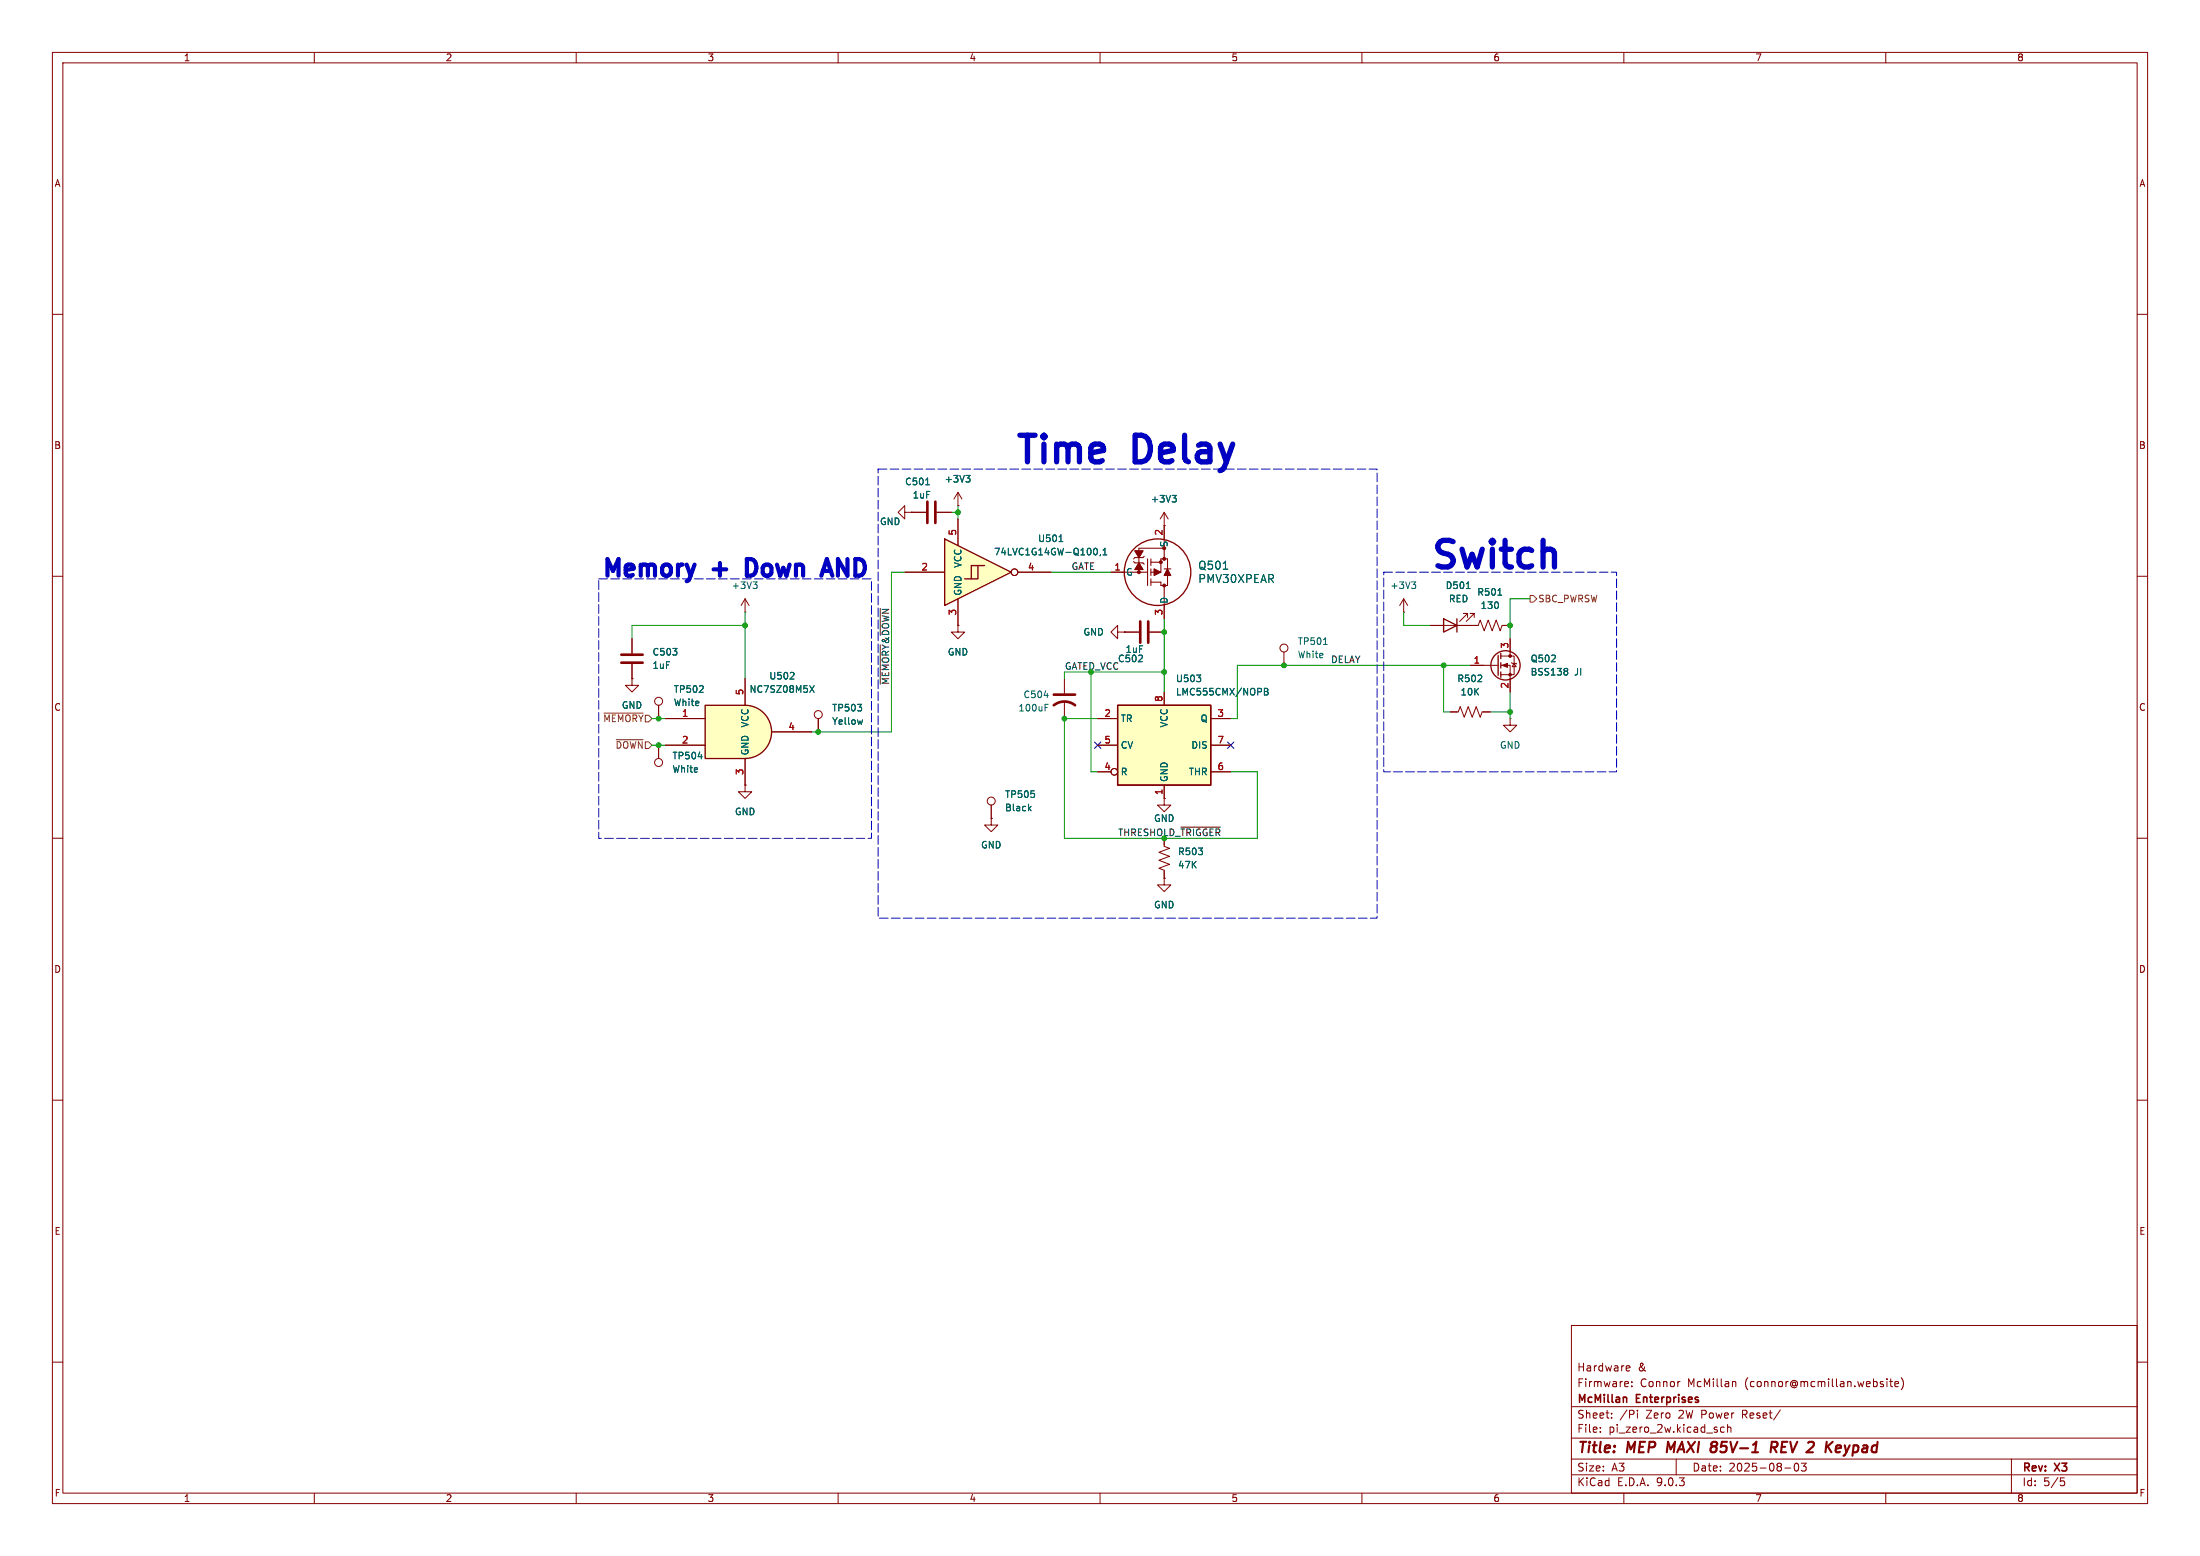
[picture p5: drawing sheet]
<svg xmlns="http://www.w3.org/2000/svg" width="420mm" height="297mm" viewBox="0 0 420 297" stroke-linecap="round" stroke-linejoin="round" font-family="sans-serif">
<g fill="none" stroke="#840000" stroke-width=".19">
<path d="M10 10h400v277h-400zM12 12h396v273h-396zM60 10v2M110 10v2M160 10v2M210 10v2M260 10v2M310 10v2M360 10v2M10 60h2M408 60h2M10 110h2"/>
<path d="M408 110h2M10 160h2M408 160h2M10 210h2M408 210h2M300 253h108v32h-108zM10 260h2M300 278.5h108M300 274.5h108M300 268.5h108M305.5 273.2v.2M305.5 272.5v.1"/>
<path d="M307.7 270.5v.2M307.7 269.8v.1M310.7 260.7l.4 .1 .1 .2-.8 .2M310.8 263.8l.1 .2-.7 .2M311.1 261.6l-.4 .1M311.5 264.5v.2M311.5 263.8v.1M312.6 269.7v1M320 278.5v3M320.6 263.7h.1M329.2 272.5l-.5-.1-.3 .3 .2 .6h.6M329.8 272.5l.2-.1 .4 .1v.9"/>
<path d="M329.8 271.9v1.5M330.9 263.7h.3l.2 .2v.8M339.9 269.1l-1.3 1.9M342.7 279.4l.2-.1a.8 .8 0 0 1 .5 .7 .8 .8 0 0 1-.5 .8l-.2-.2-.2-.4zM343.9 279.3h.9l-.5 .6 .4 .1v.6l-.2 .2-.6-.2M360.2 263.2v.1M360.2 263.7v1M360.7 263.7h.6M360.9 263.2v1.3l.4 .2M361.7 264.2l.7-.2v-.2l-.5-.1-.2 .2 .1 .7h.6M362.9 263a1.72 1.72 0 0 1 0 2.3M384 278.5v6.5"/>
<path d="M408 260h2M60 285v2M110 285v2M160 285v2M210 285v2M260 285v2M300 281.5h108M310 285v2M340.7 280.2h1.2M360 285v2M393.4 282.1h.7M393.5 282.7h.4l.3 .2-.2 .6-.5 .1"/>
</g>
<path d="M318.4 275.2l-.2 2M327 276.1h.4M327.1 275.2h.4M327.4 276.1l.2 .1M327.5 277l-.3 .2M327.6 276l-.2 .1M338.1 276.3h.8a.55 .55 0 0 0 .4-.5 .55 .55 0 0 0-.3-.6h-.7l-.3 2M338.6 276.3l.5 .9M350.8 275.9l.6 .1v.3l-.9 .2M351.3 277.1l-.6 .1" fill="none" stroke="#840000" stroke-width=".4"/>
<path d="M310.3 266.7l.2 .2v.8" fill="none" stroke="#840000" stroke-width=".3"/>
<g fill="#fff">
<path d="M391.2 261.3h.8l-.8 3.8h2.4l-.2 .7h-3.1z"/>
<path d="M389.2 266.7h.2l-.3 1.4h-.2z"/>
<path d="M373.2 266.7h1l-.1 .2h-.8v.4h.7l-.1 .2h-.7l-.1 .5h.9l-.1 .1h-1z"/>
<path d="M373.4 254.9l1.8 1.4 .4-2.3 .3 2.3 1.9-1.4-1.3 1.9 2.2 .3-2.2 .4 1.3 1.8-1.9-1.3-.3 2.3-.4-2.3-1.8 1.3 1.3-1.8-2.2-.4 2.2-.3z"/>
<path d="M395 266.9l.4-.2 .5 .1-.1 .2-.4-.1-.3 .2 .1 .2 .6 .3v.3l-.2 .2h-.5l-.4-.1 .1-.2 .5 .2 .3-.2-.1-.2-.6-.3z"/>
<path d="M396.4 261.3h.9l1.1 4.5h-.9l-.2-1.1h-2.3l-.6 1.1h-.9l1.1-1.7h2.5l-.4-2-1.2 2h-.9z"/>
<path d="M377.7 266.7h1.2l-.1 .2h-.4l-.3 1.2h-.2l.3-1.2h-.5z"/>
<path d="M385.3 261.3h.8l-.9 4.5h-.8z"/>
<path d="M368 260.7h.8l1.3 3.4 3.5-4.5 1.4-.9v.3l-4.8 6.2h-.5l-1.1-2.8-.7 3.4h-.9z"/>
<path d="M382.2 266.7l.7 .1 .3 .1v.5l-.4 .3 .3 .4h-.2l-.3-.4h-.4l-.1 .4h-.2l.2-.6h.7l.2-.2-.1-.3-.5-.1-.1 .6h-.2z"/>
<path d="M373.3 261.8l-.8 4h-.9l.5-2.5z"/>
<path d="M379.1 261.3h.7l1.2 3 2.3-3h.8l-.9 4.5h-.8l.6-3-2 2.5h-.3l-1.1-2.5-.6 3h-.8z"/>
<path d="M374.4 262a2.63 2.63 0 0 1 3.8 0l-.6 .5-.5-.4a1.77 1.77 0 0 0-2.2 .5 1.77 1.77 0 0 0 .1 2.3l.9 .2a1.71 1.71 0 0 0 1.3-.5l.5 .5a2.28 2.28 0 0 1-2.4 .7 2.28 2.28 0 0 1-1.6-1.9 2.68 2.68 0 0 1 .7-1.9z"/>
<path d="M386.9 266.7l.6 .1 .3 .1v.5l-.3 .3 .2 .4h-.2l-.2-.4h-.4l-.1 .4h-.2l.1-.6h.7l.3-.2-.1-.3-.6-.1-.1 .6h-.2z"/>
<path d="M380 266.7h1l-.1 .2h-.8v.4h.7l-.1 .2h-.7l-.1 .5h.9l-.1 .1h-1z"/>
<path d="M384.6 266.7l.8 .1 .2 .5-.3 .4h-.7l-.1 .4h-.2l.1-.6h.7l.3-.2-.1-.3-.6-.1-.1 .6h-.2z"/>
<path d="M372.7 260.7l-2.6 3.4z"/>
<path d="M375.4 266.7h.2l.6 1.1 .2-1.1h.2l-.3 1.4h-.1l-.7-1-.2 1h-.2z"/>
<path d="M392.8 266.7h1v.2h-.8l-.1 .4h.7v.2h-.7l-.1 .5h.8v.1h-1z"/>
<path d="M399.8 261.3h.7l1.9 3.1 .6-3.1h.8l-.9 4.5h-.7l-1.8-3.2-.6 3.2h-.9z"/>
<path d="M387.3 261.3h.9l-.8 3.8h2.3l-.1 .7h-3.2z"/>
<path d="M390.7 266.9l.4-.2 .5 .1-.1 .2-.5-.1-.3 .2 .1 .2 .6 .3v.3l-.2 .2h-.5l-.4-.1 .1-.2 .5 .2 .3-.2v-.2l-.6-.3z"/>
</g>
<g fill="none" stroke="#840000" stroke-width=".19">
<path d="M174 97.8h2.8M178.8 97.8h2.8M182.9 96.5h.1M182.9 94l-.8 1.3M182.9 94l.7 1.3M182.9 94v2.5M268 116.8h.1M268 114.3l-.8 1.3M268 114.3l.7 1.3M268 114.3v2.5M273 119.4h9.2l.4-1 .7 2 .8-2 .8 2 .7-2 .8 2 .4-1h1.5M280.2 117.9v-.8h-.8h.8l-1.6 1.5"/>
<path d="M281.4 117.9v-.8h-.7h.7l-1.5 1.5M213.4 120.7v-1.3l-1.3 1.3 1.3 1.2v-1.2h1.2M214.6 120.7h.1M214.6 120.7h2.8M219.5 120.7h2.7M245.1 124.5v2.5M276.9 135.9h1.5l.4-1 .7 2 .8-2 .8 2 .7-2 .8 2 .4-1h1.5M280.7 127h5.3M286.5 125.2h2.6v3.6h-2.6M286.5 127h1.8v5.1M288.3 137.2v1.2h1.3l-1.3 1.3-1.3-1.3h1.3M288.3 137.2h.1"/>
<path d="M288.3 121.9v3.3M288.5 126.5l1.1 .2M289.1 126.6l.3 .7h-.7zM125.7 142.2v2.6M142.2 149.9v1.2h1.3l-1.3 1.3-1.2-1.3h1.2M142.2 149.9h.1M189.2 153.7v2.5M222.2 152.4v1.3h1.3l-1.3 1.2-1.2-1.2h1.2M222.2 152.4h.1M222.2 160v1.5l1.1 .4-2.1 .8 2.1 .7-2.1 .8 2.1 .8-2.1 .7 1 .4v1.5"/>
<circle cx="245.1" cy="123.7" r=".76"/>
<circle cx="125.7" cy="145.5" r=".76"/>
<circle cx="189.2" cy="152.9" r=".76"/>
</g>
<path d="M177 95.8v4M178.6 95.8v4M217.7 118.6v4.1M219.2 118.6v4.1" fill="none" stroke="#840000" stroke-width=".51"/>
<path d="M176.7 92.5h.7M184.4 90.7h.8l-.4 .5M184.9 91.2l.3 .3v.3l-.3 .2M269.5 111.1h.8l-.5 .5M270 111.6l.3 .2v.3l-.3 .2M286 113.6h.7M252.7 123h.7M299 127.6l.3 .2-.3 .3 .3 .3v.2l-.3 .2M133.3 144.4h.8M196.5 154.3l.3 .5M196.8 153.9l-.4 .5" fill="none" stroke="#006464" stroke-width=".19"/>
<g fill="none" stroke="#840000" stroke-width=".25">
<path d="M275.6 118.1l2.5 1.3-2.5 1.3zM278.1 118.1v2.6M286 125.1v3.8M286.5 124.7v1M286.5 126.5v1M286.5 128.3v1"/>
<circle cx="287.4" cy="127" r="2.79"/>
</g>
<g fill="#840000" stroke="#840000" stroke-width=".19">
<path d="M286.8 127l1-.4v.8z"/>
<circle cx="288.3" cy="125.2" r=".25"/>
<circle cx="288.3" cy="128.8" r=".25"/>
</g>
<path d="M213.4 134.6h17.7v15.3h-17.7z" fill="#ffffc2"/>
<path d="M213.4 134.6h17.7v15.3h-17.7z" fill="none" stroke="#840000" stroke-width=".25"/>
<g fill="none" stroke="#840000" stroke-width=".19">
<path d="M120.6 129.5v1.3h1.3l-1.3 1.3-1.2-1.3h1.2M120.6 129.5h.1M120.6 121.9v2.8M120.6 126.7v2.8M209.5 137.2h3.9M222.2 132.1v2.5M231.1 137.2h3.8M209.5 142.2h3.9M209.5 147.3h2.6M222.2 149.9v2.5M231.1 142.2h3.8M231.1 147.3h3.8"/>
<circle cx="212.7" cy="147.3" r=".63"/>
</g>
<path d="M228.4 128.8h.8l-.4 .5M229.2 129.5v.5M241.4 131.4h.4l.2 .2-.2 .4 .2 .1 .1 .3-.2 .3h-.5zM241.4 132h.4" fill="none" stroke="#006464" stroke-width=".19"/>
<path d="M118.6 125h4.1M118.6 126.5h4.1" fill="none" stroke="#840000" stroke-width=".51"/>
<path d="M142.2 134.6a5.1 5.1 0 0 1 5.1 5.1 5.1 5.1 0 0 1-5.1 5.1z" fill="#ffffc2" stroke="#ffffc2" stroke-width=".19"/>
<path d="M134.6 134.6h7.6v10.2h-7.6z" fill="#ffffc2"/>
<g fill="none" stroke="#840000" stroke-width=".25">
<path d="M134.6 134.6h7.6a5.1 5.1 0 0 1 5.1 5.1 5.1 5.1 0 0 1-5.1 5.1h-7.6z"/>
<circle cx="221" cy="109.2" r="6.3"/>
</g>
<g fill="none" stroke="#840000" stroke-width=".19">
<path d="M172.7 97.8v-1.3l-1.3 1.3 1.3 1.3v-1.3h1.3M174 97.8h.1M142.2 116.8h.1M142.2 114.3v2.5M142.2 114.3l-.7 1.3M142.2 114.3l.8 1.3M182.9 119.4v1.3h1.2l-1.2 1.2-1.3-1.2h1.3M182.9 119.4h.1M212.1 109.2h2.5M220.3 108.6v1.3M222.2 100.3v2.6M222.2 115.6v2.5"/>
<path d="M222.9 108.6l-.7 1.3M125.7 134.6v2.6M127 137.2h7.6M142.2 129.5v5.1M147.3 139.7h7.6M156.2 137.2v2.5M203.2 129.5v2.8M203.2 133.9v3.3M127 142.2h7.6M142.2 144.8v5.1M189.2 156.2v1.3h1.3l-1.3 1.3-1.2-1.3h1.2M189.2 156.2h.1"/>
<path d="M222.2 167.6v1.3h1.3l-1.3 1.3-1.2-1.3h1.2M222.2 167.6h.1"/>
<circle cx="125.7" cy="133.9" r=".76"/>
<circle cx="156.2" cy="136.4" r=".76"/>
</g>
<path d="M233.5 108.6h.9M150.8 129.6h.8M151.5 128.5v.4M154.6 130.9l.8 1.3M155.4 130.9l-.8 1.3M164.7 137.4l-.3 .8M199.3 132.7h.8M199.5 135h.4M199.5 134.4h.6" fill="none" stroke="#006464" stroke-width=".19"/>
<path d="M201.2 134.6a3.3 3.3 0 0 1 4 0M201.2 132.6h4" fill="none" stroke="#840000" stroke-width=".51"/>
<g fill="none" stroke="#840000" stroke-width=".2">
<path d="M214.6 109.2h4.5M216.4 107.2l.3 .2h1.5l.2 .3M216.7 105.2h1.5l-.8 1.2zM217.4 107.4l.8 1.3h-1.5zM218.4 106.2l-.2 .2h-1.5l-.3 .3M219.1 106.7v5.1M219.7 106.7v1.3M219.7 108.6v1.3M219.7 110.5v1.3M219.7 107.3h1.9M222.2 104.6h-4.8v4.6M222.2 104.1v2.6"/>
<path d="M222.2 111.8v2.5M222.2 108.6h1.3M222.9 108.6v-1.9h-1.3v2.5h-1.9M222.9 109.9v1.9h-1.3v-.7h-1.9"/>
</g>
<g fill="#840000" stroke="#840000" stroke-width=".19">
<path d="M217.4 107.4l.8 1.3h-1.5z"/>
<path d="M217.2 105.2l.2 1.2z"/>
<path d="M216.7 105.2h1.5l-.8 1.2z"/>
<path d="M220.3 108.6l1.3 .6-1.3 .7z"/>
<path d="M222.9 108.6l.6 1.3h-1.3z"/>
<circle cx="217.4" cy="109.2" r=".28"/>
<circle cx="221.6" cy="107.3" r=".28"/>
<circle cx="222.2" cy="111.8" r=".28"/>
<circle cx="222.2" cy="106.7" r=".28"/>
</g>
<path d="M180.3 102.9l12.7 6.3-12.7 6.4z" fill="#ffffc2"/>
<path d="M180.3 102.9l12.7 6.3-12.7 6.4zM186.7 108v2.5h-2.6M188 108h-2.6v2.5" fill="none" stroke="#840000" stroke-width=".25"/>
<g fill="none" stroke="#840000" stroke-width=".19">
<path d="M174 97.8h.1M174 97.8h2.8M178.8 97.8h2.8M182.9 96.5h.1M182.9 99.1v5M222.2 97.8l-.7 1.3M222.2 97.8l.8 1.3M222.2 97.8v5.1M172.7 109.2h7.6M182.9 119.4h.1M182.9 114.3v5.1M194.3 109.2h6.4"/>
<path d="M212.1 109.2h2.5M222.2 100.3h.1M222.2 115.6v2.5M273 119.4h2.6M278.1 119.4h3.8M287 119.4h1.3M120.6 129.5h.1M120.6 121.9v2.8M120.6 126.7v2.8M125.7 134.6v2.6M127 137.2h7.6M142.2 129.5v5.1"/>
<path d="M147.3 139.7h7.6M156.2 137.2v2.5M209.5 137.2h3.9M214.6 120.7h.1M214.6 120.7h2.8M219.5 120.7h2.7M222.2 132.1v2.5M231.1 137.2h3.8M276.9 135.9h1.2M280.7 127h2.5M283.2 135.9h1.3M288.3 121.9v2.6"/>
<path d="M288.3 129.5v2.6M125.7 142.2v2.6M127 142.2h7.6M142.2 149.9h.1M142.2 144.8v5.1M189.2 156.2h.1M189.2 153.7v2.5M209.5 142.2h3.9M209.5 147.3h2.6M222.2 152.4h.1M222.2 149.9v2.5M231.1 142.2h3.8"/>
<path d="M231.1 147.3h3.8M222.2 167.6h.1M222.2 160v1.3M222.2 166.4v1.2"/>
<circle cx="193.7" cy="109.2" r=".63"/>
<circle cx="212.7" cy="147.3" r=".63"/>
</g>
<g fill="none" stroke="#006464" stroke-width=".19">
<path d="M176.7 92.5h.7M184.4 90.7h.8l-.4 .5M184.9 91.2l.3 .3v.3l-.3 .2M223.8 94.6h.7l-.4 .4M224.3 95l.2 .3v.3l-.2 .2M202.2 103.4h.7M209.1 104.6a.68 .68 0 0 1 .4 .7 .68 .68 0 0 1-.4 .6M210.1 105.9l-.1 .2M210.6 105.9h.7M210.6 105l.3-.4v1.3M233.5 108.6h.9M286 113.6h.7"/>
<path d="M150.8 129.6h.8M151.5 128.5v.4M154.6 130.9l.8 1.3M155.4 130.9l-.8 1.3M164.7 137.4l-.3 .8M228.4 128.8h.8l-.4 .5M229.2 129.5v.5M241.4 131.4h.4l.2 .2-.2 .4 .2 .1 .1 .3-.2 .3h-.5zM241.4 132h.4M299 127.6l.3 .2-.3 .3 .3 .3v.2l-.3 .2M133.3 144.4h.8M196.5 154.3l.3 .5"/>
<path d="M196.8 153.9l-.4 .5"/>
</g>
<path d="M292.1 113.7h.6l.7 .6-.7 .6h-.6zM115.3 136.1h7.5M117.6 141.2h5.2" fill="none" stroke="#725600" stroke-width=".19"/>
<path d="M168 116.1v5.2M168 123.1v7.5M225.4 157.9h7.6" fill="none" stroke="#0f0f0f" stroke-width=".19"/>
<g fill="none" stroke="#009600" stroke-width=".19">
<path d="M181.6 97.8h1.3M182.9 96.5v2.6M142.2 116.8v12.7M142.2 119.4h-21.6v2.5M172.7 109.2h-2.5v30.5h-15.3M200.7 109.2h11.4M222.2 118.1v14M268 116.8v2.6h5M292.1 114.3h-3.8v7.6M125.7 137.2h1.3M208.3 128.3v19h1.2M209.5 137.2h-6.3v22.8h36.8v-12.7h-5.1"/>
<path d="M222.2 128.3h-19v1.2M275.6 127v8.9h1.3M280.7 127h-44.5v10.2h-1.3M284.5 135.9h3.8M288.3 132.1v5.1M125.7 142.2h1.3"/>
</g>
<path d="M208.9 141.6l1.3 1.2M210.2 141.6l-1.3 1.2M234.3 141.6l1.3 1.2M235.6 141.6l-1.3 1.2" fill="none" stroke="#000084" stroke-width=".19"/>
<path d="M143.3 106.7h-.7v3.2h.7M156.8 109.9l1-3.2 1.1 3.2M157.1 109h1.5" fill="none" stroke="#0000c2" stroke-width=".79"/>
<path d="M167.6 89.5h95.3v85.8h-95.3zM114.3 110.5h52.1v49.5h-52.1zM264.2 109.2h44.4v38.1h-44.4z" fill="none" stroke="#0000c2" stroke-width=".19" stroke-dasharray="1.7 .6"/>
<g fill="#009600" stroke="#009600" stroke-width=".19">
<circle cx="288.3" cy="135.9" r=".46"/>
<circle cx="222.2" cy="128.3" r=".46"/>
<circle cx="245.1" cy="127" r=".46"/>
<circle cx="222.2" cy="120.7" r=".46"/>
<circle cx="182.9" cy="97.8" r=".46"/>
<circle cx="156.2" cy="139.7" r=".46"/>
<circle cx="142.2" cy="119.4" r=".46"/>
<circle cx="125.7" cy="142.2" r=".46"/>
<circle cx="125.7" cy="137.2" r=".46"/>
<circle cx="203.2" cy="137.2" r=".46"/>
<circle cx="288.3" cy="119.4" r=".46"/>
<circle cx="275.6" cy="127" r=".46"/>
</g>
<g font-size="7.1" fill="#0000c2">
<text x="193.2" y="89.9">Time</text>
<text x="216.5" y="89.9">Delay</text>
</g>
<text font-size="7.1" fill="#006464" x="272.5" y="110">Switch</text>
<g font-size="4.4" fill="#0000c2">
<text x="114.3" y="111.2">Memory</text>
<text x="136.3" y="111.2">+</text>
<text x="144.4" y="111.2">Down</text>
<text x="160.9" y="111.2">AND</text>
</g>
<g font-size="2.8" fill="#840000">
<text x="301" y="277.9">Title:</text>
<text x="310.6" y="277.9">MEP</text>
<text x="319.1" y="277.9">MAXI</text>
<text x="328.2" y="277.9">85V-1</text>
<text x="340.5" y="277.9">REV 2</text>
<text x="352.6" y="277.9">Keypad</text>
</g>
<g font-size="2.1" fill="#006464">
<text x="228.7" y="108.9">Q501</text>
<text x="228.7" y="111.5">PMV30XPEAR</text>
</g>
<g font-size="2.1" fill="#840000">
<text x="301" y="262">Hardware</text>
<text x="312.6" y="262">&amp;</text>
<text x="301" y="268.2">McMillan</text>
<text x="301" y="265">Firmware:</text>
<text x="312.4" y="268.2">Enterprises</text>
<text x="313.1" y="265">Connor</text>
<text x="322.2" y="265">McMillan</text>
<text x="333.2" y="265">(connor@mcmillan.website)</text>
<text x="301" y="273.7">File:</text>
<text x="301" y="271">Sheet:</text>
<text x="307.1" y="273.7">pi_zero_2w.kicad_sch</text>
<text x="309.2" y="271">/Pi</text>
<text x="314.3" y="271">Zero</text>
<text x="320.6" y="271">2W Power</text>
<text x="333" y="271">Reset/</text>
<text x="301" y="281.1">Size:</text>
<text x="307.6" y="281.1">A3</text>
<text x="323" y="281.1">Date:</text>
<text x="330" y="281.1">2025-08-03</text>
<text x="386" y="281.3">Rev:</text>
<text x="392.4" y="281.3">X3</text>
<text x="301" y="283.9">KiCad</text>
<text x="308.7" y="283.9">E.D.A.</text>
<text x="316.3" y="283.9">9.0.3</text>
<text x="386" y="283.9">Id:</text>
<text x="390.1" y="283.9">5/5</text>
</g>
<g font-size="1.8" fill="#840000">
<text x="35" y="11.9">1</text>
<text x="85" y="11.9">2</text>
<text x="135" y="11.9">3</text>
<text x="185" y="11.9">4</text>
<text x="235" y="11.9">5</text>
<text x="285" y="11.9">6</text>
<text x="335" y="11.9">7</text>
<text x="385" y="11.9">8</text>
<text x="10.3" y="35.9">A</text>
<text x="408.3" y="35.9">A</text>
<text x="10.3" y="85.9">B</text>
<text x="408.2" y="85.9">B</text>
<text x="10.3" y="135.9">C</text>
<text x="408.2" y="135.9">C</text>
<text x="10.3" y="185.9">D</text>
<text x="408.2" y="185.9">D</text>
<text x="10.3" y="235.9">E</text>
<text x="408.3" y="235.9">E</text>
<text x="10.3" y="285.9">F</text>
<text x="35" y="286.9">1</text>
<text x="85" y="286.9">2</text>
<text x="135" y="286.9">3</text>
<text x="185" y="286.9">4</text>
<text x="235" y="286.9">5</text>
<text x="285" y="286.9">6</text>
<text x="335" y="286.9">7</text>
<text x="385" y="286.9">8</text>
<text x="408.3" y="285.9">F</text>
</g>
<g font-size="1.8" fill="#006464">
<text x="172.7" y="92.8">C501</text>
<text x="174.1" y="95.4">1uF</text>
<text x="180.2" y="92.3">+3V3</text>
<text x="167.9" y="100.4">GND</text>
<text x="219.6" y="96.1">+3V3</text>
<text x="189.7" y="106.2">74LVC1G14GW-Q100,1</text>
<text x="198.1" y="103.7">U501</text>
<text x="223.1" y="104.5" transform="rotate(-90 223.1 104.5)">S</text>
<text x="139.6" y="112.6">+3V3</text>
<text x="183.7" y="113.8" transform="rotate(-90 183.7 113.8)">GND</text>
<text x="183.7" y="108.5" transform="rotate(-90 183.7 108.5)">VCC</text>
<text x="214.9" y="110.1">G</text>
<text x="265.3" y="112.6">+3V3</text>
<text x="275.9" y="112.6">D501</text>
<text x="281.9" y="113.9">R501</text>
<text x="223.1" y="115.3" transform="rotate(-90 223.1 115.3)">D</text>
<text x="276.5" y="115.2">RED</text>
<text x="282.6" y="116.4">130</text>
<text x="124.5" y="125.3">C503</text>
<text x="180.8" y="125.3">GND</text>
<text x="206.7" y="121.5">GND</text>
<text x="214.8" y="124.8">1uF</text>
<text x="247.7" y="123.3">TP501</text>
<text x="247.7" y="125.8">White</text>
<text x="124.5" y="127.9">1uF</text>
<text x="146.8" y="129.9">U502</text>
<text x="213.3" y="126.6">C502</text>
<text x="224.4" y="130.4">U503</text>
<text x="278.1" y="130.4">R502</text>
<text x="292.1" y="129.1">BSS138</text>
<text x="292.1" y="126.6">Q502</text>
<text x="300.6" y="129.1">JI</text>
<text x="118.6" y="135.5">GND</text>
<text x="128.5" y="132.4">TP502</text>
<text x="128.5" y="135">White</text>
<text x="143" y="132.4">NC7SZ08M5X</text>
<text x="158.8" y="136">TP503</text>
<text x="194.3" y="136">100uF</text>
<text x="195.3" y="133.5">C504</text>
<text x="224.4" y="132.9">LMC555CMX/NOPB</text>
<text x="278.7" y="132.9">10K</text>
<text x="143.1" y="139" transform="rotate(-90 143.1 139)">VCC</text>
<text x="158.8" y="138.5">Yellow</text>
<text x="213.9" y="138">TR</text>
<text x="213.9" y="143.1">CV</text>
<text x="223.1" y="139" transform="rotate(-90 223.1 139)">VCC</text>
<text x="227.3" y="143.1">DIS</text>
<text x="229.1" y="138">Q</text>
<text x="286.3" y="143.1">GND</text>
<text x="128.3" y="145.1">TP504</text>
<text x="128.3" y="147.7">White</text>
<text x="143.1" y="144.3" transform="rotate(-90 143.1 144.3)">GND</text>
<text x="213.9" y="148.2">R</text>
<text x="223.1" y="149.4" transform="rotate(-90 223.1 149.4)">GND</text>
<text x="226.9" y="148.2">THR</text>
<text x="140.2" y="155.8">GND</text>
<text x="191.8" y="152.5">TP505</text>
<text x="191.8" y="155">Black</text>
<text x="220.2" y="157.1">GND</text>
<text x="187.2" y="162.2">GND</text>
<text x="224.8" y="163.4">R503</text>
<text x="224.8" y="166">47K</text>
<text x="220.2" y="173.6">GND</text>
</g>
<g font-size="1.8" fill="#a90000">
<text x="182.6" y="102.3" transform="rotate(-90 182.6 102.3)">5</text>
<text x="222" y="102.3" transform="rotate(-90 222 102.3)">2</text>
<text x="175.8" y="109">2</text>
<text x="196.1" y="109">4</text>
<text x="212.7" y="109">1</text>
<text x="182.6" y="117.5" transform="rotate(-90 182.6 117.5)">3</text>
<text x="222" y="117.5" transform="rotate(-90 222 117.5)">3</text>
<text x="288" y="123.9" transform="rotate(-90 288 123.9)">3</text>
<text x="281.2" y="126.7">1</text>
<text x="288" y="131.5" transform="rotate(-90 288 131.5)">2</text>
<text x="130.1" y="136.9">1</text>
<text x="142" y="132.8" transform="rotate(-90 142 132.8)">5</text>
<text x="210.7" y="136.9">2</text>
<text x="222" y="134.1" transform="rotate(-90 222 134.1)">8</text>
<text x="232.3" y="136.9">3</text>
<text x="130.1" y="142">2</text>
<text x="150.4" y="139.4">4</text>
<text x="210.7" y="142">5</text>
<text x="232.3" y="142">7</text>
<text x="142" y="148" transform="rotate(-90 142 148)">3</text>
<text x="210.7" y="147.1">4</text>
<text x="232.3" y="147.1">6</text>
<text x="222" y="151.8" transform="rotate(-90 222 151.8)">1</text>
</g>
<g font-size="1.8" fill="#0f0f0f">
<text x="204.5" y="108.9">GATE</text>
<text x="169.8" y="130.8" transform="rotate(-90 169.8 130.8)">~{MEMORY}&amp;~{DOWN}</text>
<text x="254" y="126.7">DELAY</text>
</g>
<text font-size="1.8" fill="#725600" x="293.6" y="115.2">SBC_PWRSW</text>
<g font-size="1.8" fill="#009600">
<text x="203.2" y="127.9">GATED_VCC</text>
<text x="115.1" y="138">~{MEMORY}</text>
<text x="117.4" y="143.1">~{DOWN}</text>
<text x="213.4" y="159.7">THRESHOLD_~{TRIGGER}</text>
</g>
</svg>
